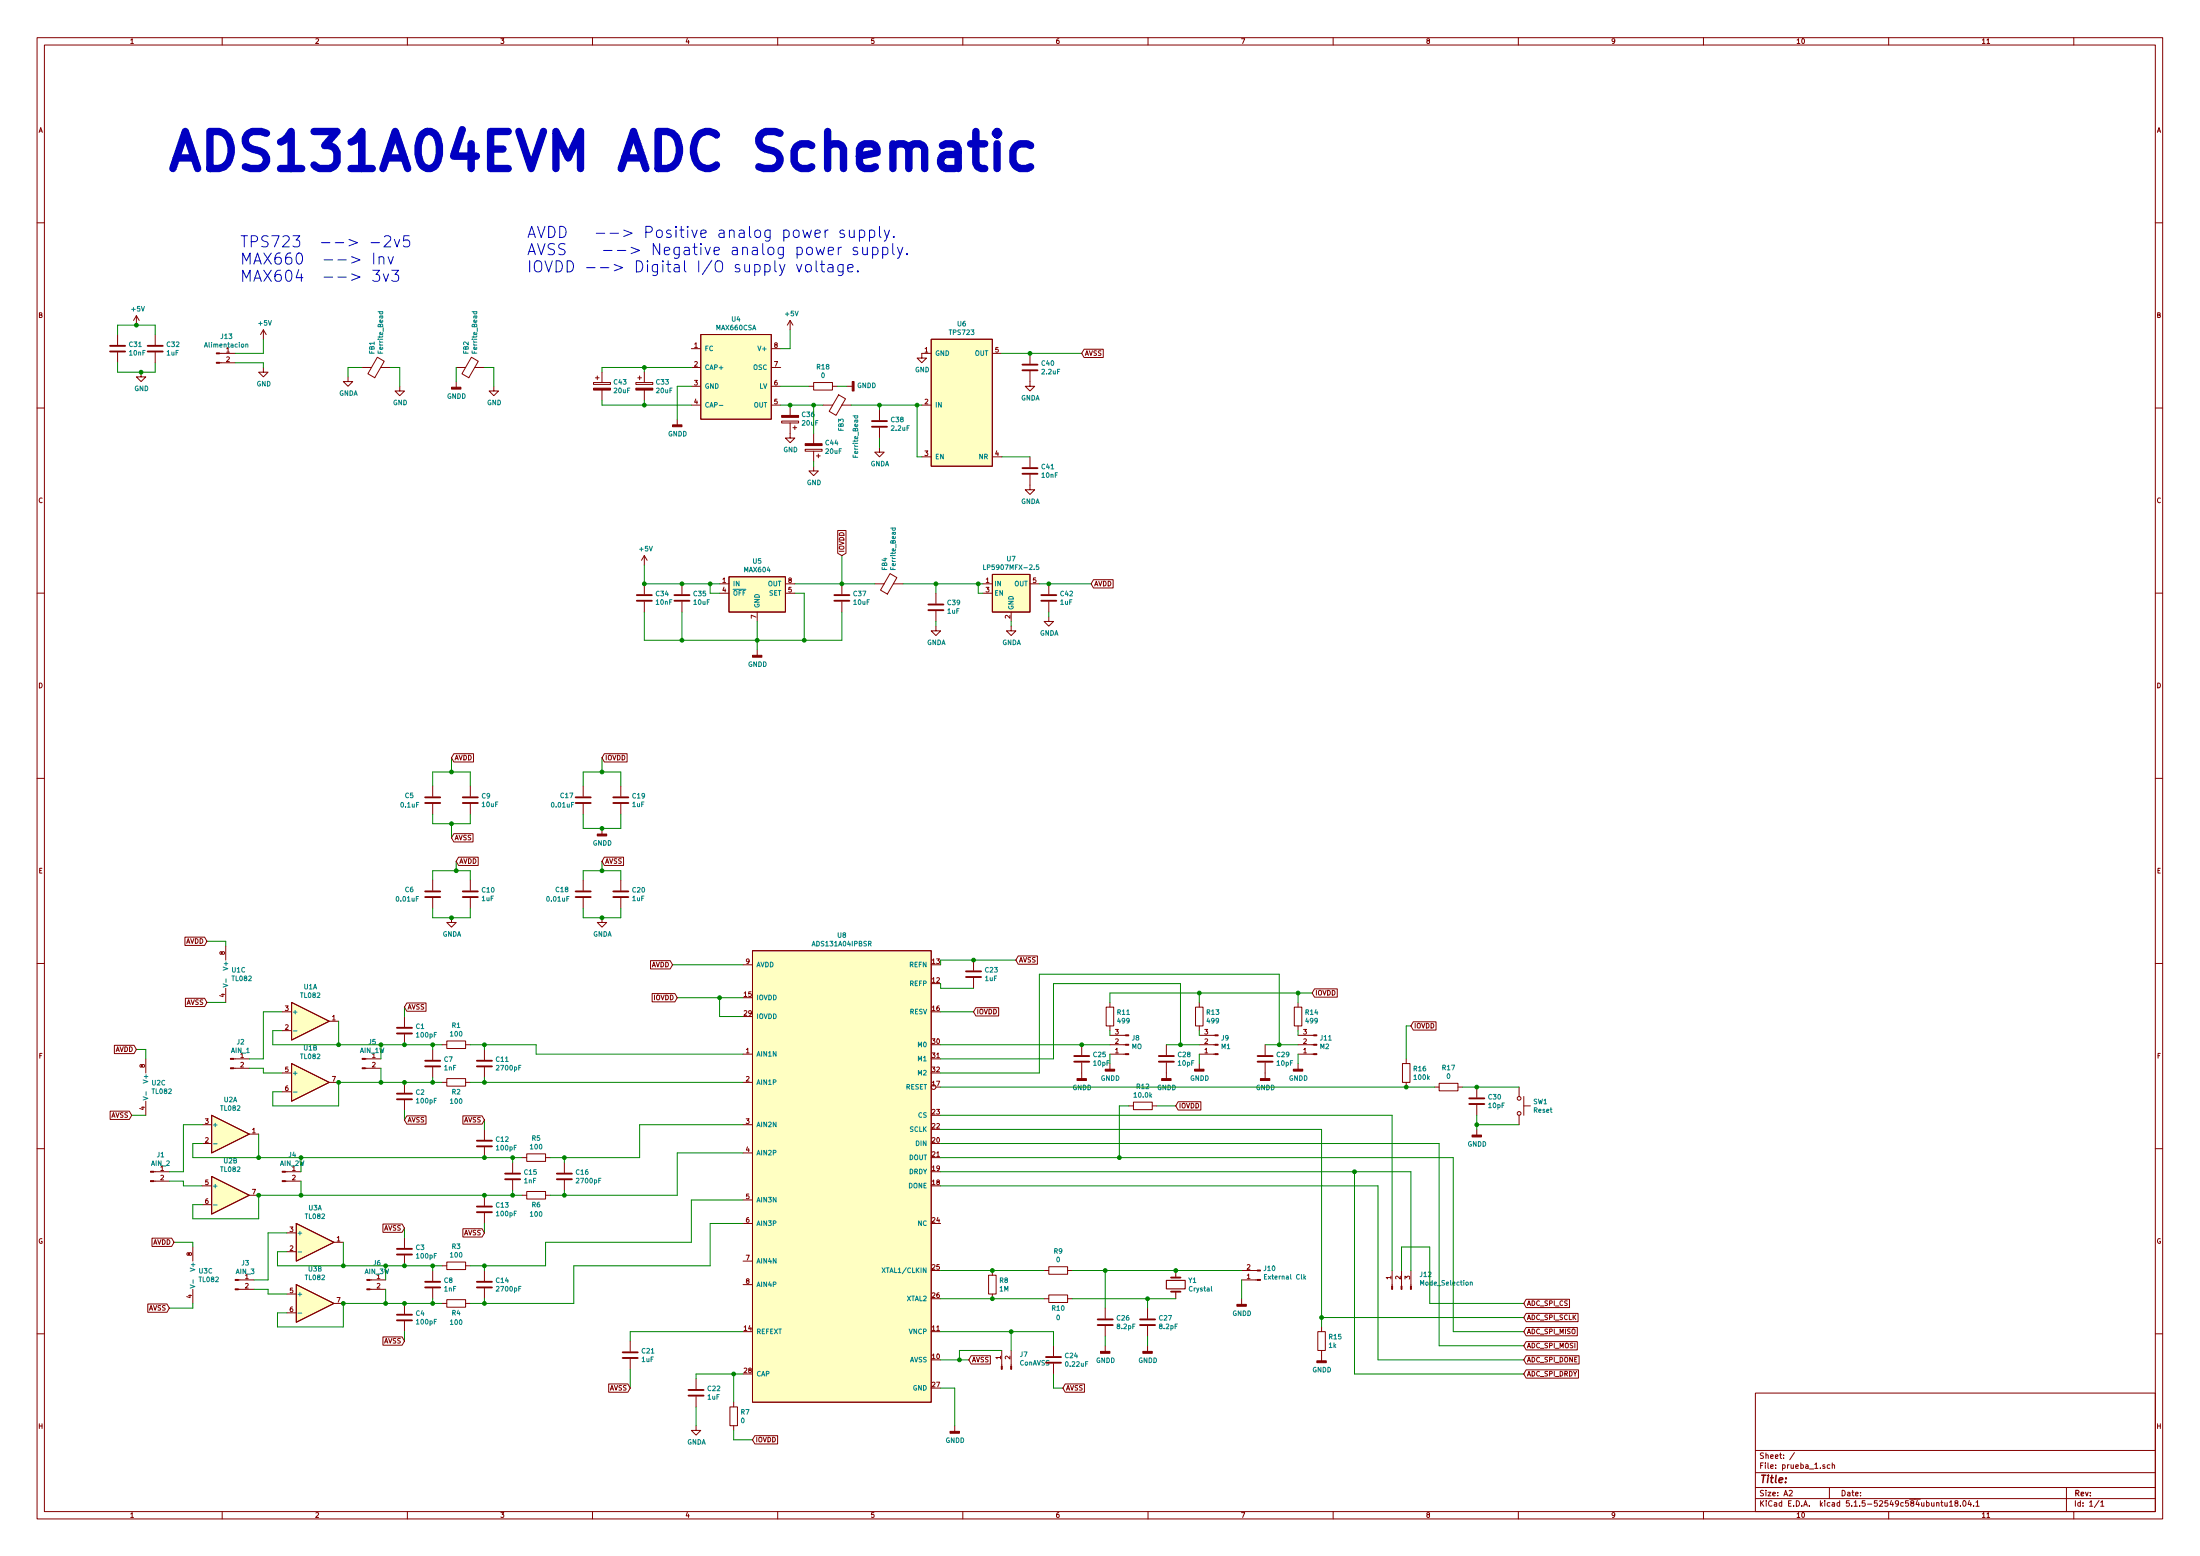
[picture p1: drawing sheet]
<svg xmlns="http://www.w3.org/2000/svg" width="594mm" height="420mm" viewBox="0 0 594 420" stroke-linecap="round" stroke-linejoin="round" font-family="sans-serif">
<g fill="none" stroke="#840000" stroke-width=".27">
<path d="M10 10.2h574v400h-574zM12 12.2h570v396h-570zM60 10.2v2M110 10.2v2M160 10.2v2M210 10.2v2M260 10.2v2M310 10.2v2M360 10.2v2M410 10.2v2M460 10.2v2M510 10.2v2"/>
<path d="M536.5 11.8h.8M560 10.2v2M10 60.2h2M582 60.2h2M31.7 90.3v2.8M31.7 95.2v2.8M36.8 85.3l-.7 1.2M36.8 85.3v2.5M36.8 85.3l.8 1.2M41.9 90.3v2.8M41.9 95.2v2.8M59.3 95.4h4.2"/>
<path d="M59.3 98h4.2M71.1 99.2v1.3h1.3l-1.3 1.3-1.3-1.3h1.3M71.1 89.1l-.7 1.2M71.1 89.1v2.5M71.1 89.1l.8 1.2M97.8 99.2h2.5M101.9 96.5l1.9 1.1-2.6 4.4-1.9-1.1zM102.8 99.2h2.6M123.2 99.2h2.5M127.3 96.5l1.9 1.1-2.6 4.4-1.9-1.1zM128.2 99.2h2.6M186.7 99.2h2.5"/>
<path d="M186.7 94.1h2.5M189.2 90.3h19.1v22.9h-19.1zM208.3 99.2h2.5M208.3 94.1h2.5M213.4 86.5v2.6M213.4 86.5l-.8 1.3M213.4 86.5l.7 1.3M251.5 91.6h16.5v34.3h-16.5zM251.5 95.4h-2.6v1.3h1.3l-1.3 1.3-1.3-1.3h1.3M268 95.4h2.5M278.1 95.4v2.8M292.7 94.3h5.2v2.2h-5.2l-.6-1.1z"/>
<path d="M10 110.2h2M38.1 100.5v1.3h1.3l-1.3 1.2-1.3-1.2h1.3M94 101.8v1.2h1.2l-1.2 1.3-1.3-1.3h1.3M107.9 104.3v1.3h1.3l-1.3 1.2-1.2-1.2h1.2M123.2 103v1.6M133.3 104.3v1.3h1.3l-1.3 1.2-1.2-1.2h1.2M160.3 103.3h4.5v.5h-4.5zM160.8 102h1M161.3 101.5v1M162.6 100.5v2.8M162.6 105.3v2.8M171.7 103.3h4.6v.5h-4.6z"/>
<path d="M172.2 102h1M172.7 101.5v1M174 100.5v2.8M174 105.3v2.8M182.9 113.2v1.5M186.7 109.4h2.5M186.7 104.3h2.5M208.3 109.4h2.5M208.3 104.3h2.5M211.1 113.7h4.5v.5h-4.5zM213.4 114.2v4.1h1.2l-1.2 1.2-1.3-1.2h1.3M213.4 109.4v2.8"/>
<path d="M214.1 115.5h1M214.6 115v1M218.4 104.3h1.3M219.7 103.3h5.1v2h-5.1zM219.7 117v2.8M222.2 109.4h2.6M224.8 104.3h1.3M226.5 106.6l1.8 1.1-2.5 4.5-1.9-1.1zM227.3 109.4h2.6M228.6 104.3h1.5M237.5 110.7v2.8M237.5 115.5v2.8"/>
<path d="M248.9 109.4h2.6M278.1 100.2v4.1h1.3l-1.3 1.3-1.2-1.3h1.2M582 110.2h2M217.4 121.3h4.6v.5h-4.6zM219.7 125.9v1.3h1.3l-1.3 1.2-1.3-1.2h1.3M219.7 121.8v2.8M220.5 123.1h1M221 122.6v1M237.5 120.8v1.3h1.3l-1.3 1.3-1.3-1.3h1.3M248.9 123.4h2.6M268 123.4h2.5M278.1 128.2v4h1.3l-1.3 1.3-1.2-1.3h1.2"/>
<path d="M278.1 123.4v2.8M174 150l-.8 1.3M174 150v2.6M174 157.6v2.8M174 150l.8 1.3M184.1 157.6v2.8M194.3 157.6h2.5M196.8 155.7h15.3v9.6h-15.3zM212.1 157.6h2.5M226.2 143.2h2.2v6.2l-1.1 .6-1.1-.6zM227.3 157.6v2.8M236.2 157.6h2.6"/>
<path d="M240.3 154.9l1.9 1.1-2.6 4.4-1.8-1zM241.2 157.6h2.6M265.4 157.6h2.6M268 155.1h10.1v10.2h-10.1zM278.1 157.6h2.6M283.2 157.6v2.8M295.3 156.5h5.3v2.3h-5.3l-.7-1.2zM10 160.2h2M174 162.5v2.8M184.1 162.5v2.8M194.3 160.2h2.5M204.5 165.3v2.5"/>
<path d="M204.5 175.4v1.6M212.1 160.2h2.5M227.3 162.5v2.8M252.7 169.1v1.2h1.3l-1.3 1.3-1.2-1.3h1.2M252.7 160.2v2.8M252.7 165v2.8M265.4 160.2h2.6M273 169.1v1.2h1.3l-1.3 1.3-1.2-1.3h1.2M273 165.3v2.5M283.2 166.5v1.3h1.3l-1.3 1.3-1.3-1.3h1.3M283.2 162.5v2.8M582 160.2h2"/>
<path d="M10 210.2h2M116.8 212.3v2.8M116.8 217.1v2.8M122.6 203.5h5.3v2.3h-5.3l-.7-1.2zM127 212.3v2.8M127 217.1v2.8M157.5 212.3v2.8M157.5 217.1v2.8M163.2 203.5h6.1v2.3h-6.1l-.6-1.2zM167.6 212.3v2.8M167.6 217.1v2.8M582 210.2h2"/>
<path d="M116.8 237.7v2.8M122.6 225.1h5.1v2.2h-5.1l-.7-1.1zM123.8 231.5h5.3v2.2h-5.3l-.6-1.1zM127 237.7v2.8M157.5 237.7v2.8M162.6 223.7v1.5M163.2 231.5h5.2v2.2h-5.2l-.6-1.1zM167.6 237.7v2.8M49.9 253.1h5.3l.7 1.1-.7 1.1h-5.3zM61 255.4v3.8M116.8 242.5v2.8M121.9 247.8v1.3h1.3l-1.3 1.3-1.3-1.3h1.3"/>
<path d="M127 242.5v2.8M157.5 242.5v2.8M162.6 247.8v1.3h1.2l-1.2 1.3-1.3-1.3h1.3M167.6 242.5v2.8M175.7 259.4h5.3l.6 1.1-.6 1.1h-5.3zM203.2 256.7h48.3v121.9h-48.3zM262.9 259.2v2.8M275 258.1h5.1v2.3h-5.1l-.7-1.2zM10 260.2h2M50.1 269.6h5.1l.7 1.1-.7 1.1h-5.1zM61 266.9v3.8M76.2 278.3h2.5"/>
<path d="M76.2 273.2h2.5M78.7 270.7l10.2 5.1-10.2 5zM88.9 275.8h2.5M109.2 274.5v2.8M109.2 279.3v2.8M109.9 270.8h5.1v2.3h-5.1l-.7-1.2zM176.1 268.3h6.1l.7 1.1-.7 1.1h-6.1zM200.7 260.5h2.5M262.9 264.1v2.8M263.5 272.1h6.2v2.2h-6.2l-.6-1.1zM298.7 271.9h2v5.1h-2zM299.7 279.6h4.2"/>
<path d="M299.7 270.7v1.2M299.7 277v1.3M322.8 271.9h2.1v5.1h-2.1zM323.8 270.7v1.2M323.8 277v1.3M323.8 279.6h4.3M349.5 271.9h2v5.1h-2zM350.5 270.7v1.2M350.5 277v1.3M350.5 279.6h4.2M355 267h6.1v2.3h-6.1l-.7-1.2zM381.6 275.9h6.2v2.2h-6.2l-.6-1.1z"/>
<path d="M582 260.2h2M30.9 282.3h5.3l.6 1.1-.6 1.1h-5.3zM39.4 285.9v3.8M39.4 297.3v3.9M63.1 288.5h4.2M63.1 285.9h4.2M76.2 289.7h2.5M76.2 294.8h2.5M78.7 287.2l10.2 5.1-10.2 5zM88.9 292.3h2.5M98.7 288.5h4.2M98.7 285.9h4.2"/>
<path d="M109.2 292.3v2.8M109.2 297.1v2.8M116.8 283.4v2.8M116.8 288.2v2.8M119.4 292.3h1.2M119.4 282.1h1.2M120.6 281.1h5.1v2h-5.1zM120.6 291.3h5.1v2h-5.1zM125.7 292.3h1.3M125.7 282.1h1.3M130.8 283.4v2.8M130.8 288.2v2.8"/>
<path d="M200.7 292.3h2.5M200.7 284.6h2.5M292.1 282.1v2.8M292.1 286.9v4.4M299.7 282.1h4.2M299.7 284.6h4.2M304.8 298.6h1.3M306.1 297.6h5v2h-5zM311.1 298.6h1.3M315 282.1v2.8M315 286.9v4.4M318.1 297.5h6.2v2.2h-6.2l-.6-1.1z"/>
<path d="M323.8 287.2v1.5M323.8 282.1h4.3M323.8 284.6h4.3M341.6 282.1v2.8M341.6 286.9v4.4M350.5 287.2v1.5M350.5 282.1h4.2M350.5 284.6h4.2M378.7 287.2h2v5.1h-2zM379.7 285.9v1.3M379.7 292.3v1.2M387.3 293.5h1.3"/>
<path d="M388.6 292.5h5.1v2.1h-5.1zM393.7 293.5h1.3M398.8 293.5v2.8M398.8 298.4v2.8M410.2 293.5v2.6M411.5 298.6h1.8M411.5 296.1v5.1M10 310.2h2M29.7 300h5.2l.7 1.2-.7 1.1h-5.2zM41.5 318.9h4.2M41.5 316.4h4.2M54.6 308.8h2.5"/>
<path d="M54.6 303.7h2.5M57.1 301.2l10.2 5-10.2 5.1zM57.1 317.7l10.2 5-10.2 5.1zM67.3 306.2h2.5M77.1 318.9h4.2M77.1 316.4h4.2M109.9 301.3h5.1v2.2h-5.1l-.7-1.1zM125 301.3h5.2l.6 1.1-.6 1.1h-5.2zM130.8 305v2.8M130.8 309.8v2.8M138.4 313.9v2.8M138.4 318.7v2.8"/>
<path d="M141 312.6h1.2M142.2 311.6h5.1v2h-5.1zM147.3 312.6h1.3M152.4 313.9v2.8M152.4 318.7v2.8M200.7 303.7h2.5M200.7 311.3h2.5M398.8 305v1.5M410.2 301.2v2.5M582 310.2h2M41 334.3h5.4l.6 1.1-.6 1.2h-5.4zM52.1 336.7v3.8"/>
<path d="M54.6 320.2h2.5M54.6 325.3h2.5M67.3 322.7h2.5M77.5 338h2.5M77.5 332.9h2.5M80 330.4l10.2 5-10.2 5.1zM90.2 335.4h2.5M103.4 330.5h5.2l.6 1.1-.6 1.2h-5.2zM109.2 334.2v2.8M109.2 339v2.8M125 331.8h5.2l.6 1.1-.6 1.1h-5.2zM130.8 322.7v2.8"/>
<path d="M130.8 327.6v2.8M141 322.7h1.2M142.2 321.7h5.1v2.1h-5.1zM147.3 322.7h1.3M200.7 324h2.5M200.7 330.4h2.5M39.9 352.1h5.2l.6 1.1-.6 1.1h-5.2zM52.1 348.1v3.9M64.4 348.1h4.2M64.4 345.6h4.2M77.5 349.4h2.5M77.5 354.5h2.5"/>
<path d="M80 346.9l10.2 5.1-10.2 5zM90.2 352h2.5M99.9 348.1h4.2M99.9 345.6h4.2M109.2 352v2.8M109.2 356.8v2.8M116.8 343.1v2.8M116.8 347.9v2.8M119.4 352h1.2M119.4 341.8h1.2M120.6 340.8h5.1v2h-5.1zM120.6 350.9h5.1v2.1h-5.1z"/>
<path d="M125.7 352h1.3M125.7 341.8h1.3M130.8 343.1v2.8M130.8 347.9v2.8M200.7 340.5h2.5M200.7 346.9h2.5M267 344.3h2v5.1h-2zM268 343.1v1.2M268 349.4v1.3M281.9 343.1h1.3M281.9 350.7h1.3M283.2 342.1h5.1v2h-5.1z"/>
<path d="M283.2 349.7h5.1v2h-5.1zM288.3 343.1h1.3M288.3 350.7h1.3M298.4 353.2v2.8M298.4 358.1v2.7M309.9 353.2v2.8M309.9 358.1v2.7M317.5 343.1v1.9M317.5 348.8v1.9M335.3 350.7v1.5M335.3 345.6h4.2M335.3 343.1h4.2"/>
<path d="M355.9 359.6h2v5.1h-2zM356.9 358.3v1.3M375.9 343.1v4.2M378.5 343.1v4.2M381 343.1v4.2M412.1 350.8h11.7v2.3h-11.7l-.6-1.1zM412.1 354.7h14v2.2h-14l-.6-1.1zM412.1 358.5h13.8v2.2h-13.8l-.6-1.1zM10 360.2h2M103.4 361h5.2l.6 1.1-.6 1.1h-5.2zM164.4 373.7h5.1l.7 1.1-.7 1.1h-5.1zM170.2 362.1v2.8"/>
<path d="M170.2 366.9v2.8M188 372.3v2.8M188 377.1v2.8M197.1 379.9h2v5.1h-2zM198.1 378.6v1.3M262.3 366.1h5.1v2.2h-5.1l-.7-1.1zM270.5 364.7v4.2M273 364.7v4.2M284.5 363.4v2.8M284.5 368.2v2.8M287.7 373.7h5.1v2.2h-5.1l-.7-1.1zM298.4 363.4v1.5"/>
<path d="M309.9 363.4v1.5M356.9 364.7v2.8M412.1 366.1h14.3v2.2h-14.3l-.6-1.1zM412.1 369.9h14.1v2.2h-14.1l-.6-1.1zM412.1 362.3h13.8v2.2h-13.8l-.6-1.1zM474 376.2h108v32h-108zM582 360.2h2M188 385v1.2h1.2l-1.2 1.3-1.3-1.3h1.3M198.1 385v1.2M203.8 387.7h6.2v2.2h-6.2l-.6-1.1zM257.8 385v1.5M474 397.7h108"/>
<path d="M474 391.7h108M484.6 392.2l-1.3 2M492.8 395.6l-.4-.1-.2 .2 .1 .3 .5 .1v.3h-.6M494.1 395.6l-.4-.1-.3 .3 .1 .6h.6M494.8 395.6h.5l.1 .9M494.8 395v1.5M60 408.2v2M110 408.2v2M160 408.2v2M210 408.2v2M260 408.2v2M310 408.2v2"/>
<path d="M360 408.2v2M410 408.2v2M460 408.2v2M474 404.7h108M474 401.7h108M483.1 402.6l.6-.2 .3 .5-.9 1h.9M494 401.7v3M510 408.2v2M523 405.9l.5-.1 .1 .9M524.1 405.7h.6M524.3 405.2v1.3l.4 .2M525.2 405.7v.9h.6"/>
<path d="M525.8 405.7v1M526.4 405.7l.5-.5v1.5M526.4 406.7h.9M528.2 405.9l-.3-.2v-.3l.7-.1v.5l-.4 .1-.3 .3v.4l.3 .1 .5-.3-.3-.5M529.4 406.6v.1M530.1 405.4l.3-.2a.8 .8 0 0 1 .5 .8 .8 .8 0 0 1-.5 .7l-.4-.5zM531.8 405.1l-.4 1.1h1M532.2 405.7v1M532.9 406.6v.1M533.6 405.7l.4-.5v1.5M533.6 406.7h.8M536.5 409.7h.8"/>
<path d="M558 401.7v6.5M560 408.2v2M566.8 405.1l-1.2 2M567.3 405.7l.4-.5v1.5M567.3 406.7h.8"/>
<circle cx="252.1" cy="293.5" r=".63"/>
<circle cx="410.2" cy="296.6" r=".51"/>
<circle cx="410.2" cy="300.7" r=".51"/>
</g>
<g fill="#840000" stroke="#840000" stroke-width=".27">
<path d="M298.4 288.7h2.6v.5h-2.6z"/>
<path d="M290.8 291.3h2.6v.5h-2.6z"/>
<path d="M355.6 367.5h2.5v.5h-2.5z"/>
<path d="M334 352.2h2.5v.5h-2.5z"/>
<path d="M308.6 364.9h2.5v.5h-2.5z"/>
<path d="M297.2 364.9h2.5v.5h-2.5z"/>
<path d="M161.3 225.2h2.5v.5h-2.5z"/>
<path d="M322.6 288.7h2.5v.5h-2.5z"/>
<path d="M97.8 288.3h.9v.3h-.9z"/>
<path d="M97.8 285.8h.9v.2h-.9z"/>
<path d="M272.9 368.9h.3v.8h-.3z"/>
<path d="M270.4 368.9h.2v.8h-.2z"/>
<path d="M256.5 386.5h2.6v.5h-2.6z"/>
<path d="M203.2 177h2.5v.5h-2.5z"/>
<path d="M397.5 306.5h2.5v.5h-2.5z"/>
<path d="M349.2 288.7h2.6v.5h-2.6z"/>
<path d="M340.4 291.3h2.5v.5h-2.5z"/>
<path d="M313.7 291.3h2.5v.5h-2.5z"/>
<path d="M303.9 279.4h.9v.3h-.9z"/>
<path d="M303.9 282h.9v.2h-.9z"/>
<path d="M303.9 284.5h.9v.3h-.9z"/>
<path d="M328.1 279.4h.8v.3h-.8z"/>
<path d="M328.1 282h.8v.2h-.8z"/>
<path d="M328.1 284.5h.8v.3h-.8z"/>
<path d="M354.7 279.4h.9v.3h-.9z"/>
<path d="M354.7 282h.9v.2h-.9z"/>
<path d="M354.7 284.5h.9v.3h-.9z"/>
<path d="M76.2 318.8h.9v.3h-.9z"/>
<path d="M76.2 316.3h.9v.2h-.9z"/>
<path d="M99.1 348h.8v.3h-.8z"/>
<path d="M99.1 345.5h.8v.2h-.8z"/>
<path d="M63.5 348h.9v.3h-.9z"/>
<path d="M63.5 345.5h.9v.2h-.9z"/>
<path d="M40.6 318.8h.9v.3h-.9z"/>
<path d="M40.6 316.3h.9v.2h-.9z"/>
<path d="M380.9 347.3h.2v.8h-.2z"/>
<path d="M378.3 347.3h.3v.8h-.3z"/>
<path d="M375.8 347.3h.2v.8h-.2z"/>
<path d="M339.5 342.9h.9v.3h-.9z"/>
<path d="M339.5 345.5h.9v.2h-.9z"/>
<path d="M217.4 119.8h4.6v.5h-4.6z"/>
<path d="M230.1 103h.5v2.6h-.5z"/>
<path d="M62.2 288.3h.9v.3h-.9z"/>
<path d="M62.2 285.8h.9v.2h-.9z"/>
<path d="M171.7 104.8h4.6v.5h-4.6z"/>
<path d="M211.1 112.2h4.5v.5h-4.5z"/>
<path d="M160.3 104.8h4.5v.5h-4.5z"/>
<path d="M181.6 114.7h2.5v.5h-2.5z"/>
<path d="M121.9 104.6h2.6v.5h-2.6z"/>
<path d="M58.4 97.8h.9v.3h-.9z"/>
<path d="M58.4 95.3h.9v.2h-.9z"/>
</g>
<g fill="none" stroke="#840000" stroke-width=".51">
<path d="M29.7 94.9h4.1M29.7 93.4h4.1M39.9 94.9h4M39.9 93.4h4M276.1 100h4.1M276.1 98.5h4.1M235.5 115.2h4M235.5 113.7h4M276.1 127.9h4.1M276.1 126.4h4.1M172 162.2h4M172 160.7h4"/>
<path d="M182.1 162.2h4.1M182.1 160.7h4.1M225.3 162.2h4.1M225.3 160.7h4.1M250.7 163.2h4.1M250.7 164.8h4.1M281.2 162.2h4M281.2 160.7h4M114.8 216.8h4.1M114.8 215.3h4.1M125 216.8h4M125 215.3h4"/>
<path d="M155.4 216.8h4.1M155.4 215.3h4.1M165.6 216.8h4.1M165.6 215.3h4.1M114.8 242.2h4.1M114.8 240.7h4.1M125 242.2h4M125 240.7h4M155.4 242.2h4.1M155.4 240.7h4.1M165.6 242.2h4.1M165.6 240.7h4.1"/>
<path d="M107.2 279.1h4.1M107.2 277.5h4.1M260.9 263.8h4M260.9 262.3h4M107.2 296.8h4.1M107.2 295.3h4.1M114.8 288h4.1M114.8 286.4h4.1M128.8 288h4M128.8 286.4h4M290.1 286.7h4M290.1 285.2h4"/>
<path d="M312.9 286.7h4.1M312.9 285.2h4.1M339.6 286.7h4.1M339.6 285.2h4.1M396.7 298.1h4.1M396.7 296.6h4.1M128.8 309.5h4M128.8 308h4M136.4 318.4h4.1M136.4 316.9h4.1M150.4 318.4h4M150.4 316.9h4"/>
<path d="M107.2 338.8h4.1M107.2 337.2h4.1M128.8 327.3h4M128.8 325.8h4M107.2 356.5h4.1M107.2 355h4.1M114.8 347.6h4.1M114.8 346.1h4.1M128.8 347.6h4M128.8 346.1h4M296.4 357.8h4.1M296.4 356.3h4.1"/>
<path d="M307.8 357.8h4.1M307.8 356.3h4.1M316.2 345h2.6M316.2 348.8h2.6M168.1 366.7h4.1M168.1 365.2h4.1M185.9 376.9h4.1M185.9 375.3h4.1M282.4 368h4.1M282.4 366.4h4.1"/>
</g>
<g fill="none" stroke="#008484" stroke-width=".27">
<path d="M66.4 93h.5v.7M66.4 92.9v.8M102.1 84.2h1.3M102.6 84.2l-.1 .3 .2 .3 .6-.2v-.4M127.5 84.2h1.3M128 84.2l-.1 .3 .2 .3 .6-.2v-.4M194.2 109.5h1M230.4 112.3h1.2M230.8 112.3v.4l.2 .2 .6-.1v-.5M240.5 142.6h1.2v.5h-.6l-.1-.5M265.6 152.5v1.3h.6M280.5 152.5h-.6l-.1 .6 .5-.1 .2 .6-.2 .2-.5-.1"/>
<path d="M60.2 265.7l1.3 .4-1.3 .4M61 264.3v1M79.2 278.4h1M38.7 296.2l1.2 .4-1.2 .4M39.4 294.8v.9M79.2 294.9h1M57.6 308.9h1M57.6 325.4h1M80.5 338.1h1M51.4 347l1.2 .4-1.2 .4M52.1 345.6v.9M80.5 354.6h1"/>
<path d="M238.2 342.4l.8 1.2M239 342.4l-.8 1.2M327.1 347.4v1.1l.2 .1M352.1 344.1v1.3M352.2 344.9l.4 .5M352.6 344.6l-.5 .5M397 346.3l.5-.1 .1 .8"/>
</g>
<g fill="#ffffc2" stroke="#ffffc2" stroke-width=".27">
<path d="M78.7 270.7l10.2 5.1-10.2 5z"/>
<path d="M78.7 287.2l10.2 5.1-10.2 5z"/>
<path d="M80 330.4l10.2 5-10.2 5.1z"/>
<path d="M80 346.9l10.2 5.1-10.2 5z"/>
<path d="M57.1 301.2l10.2 5-10.2 5.1z"/>
<path d="M57.1 317.7l10.2 5-10.2 5.1z"/>
<path d="M196.8 155.7h15.3v9.6h-15.3z"/>
<path d="M251.5 91.6h16.5v34.3h-16.5z"/>
<path d="M268 155.1h10.1v10.2h-10.1z"/>
<path d="M189.2 90.3h19.1v22.9h-19.1z"/>
<path d="M203.2 256.7h48.3v121.9h-48.3z"/>
</g>
<path d="M315 345.7h5v2.3h-5z" fill="none" stroke="#840000" stroke-width=".3"/>
<g fill="none" stroke="#008400" stroke-width=".27">
<path d="M31.7 98v2.5h10.2v-2.5M31.7 90.3v-2.5h10.2v2.5M63.5 98h7.6v1.2M71.1 91.6v3.8h-7.6M97.8 99.2h-3.8v2.6M105.4 99.2h2.5v5.1M123.2 99.2v3.8M130.8 99.2h2.5v5.1M174 99.2v1.3M186.7 99.2h-24.1v1.3M213.4 89.1v5h-2.6M270.5 95.4h21.6"/>
<path d="M162.6 108.1v1.3h24.1M174 108.1v1.3M186.7 104.3h-3.8v8.9M210.8 109.4h11.4M210.8 104.3h7.6M219.7 109.4v7.6M226.1 104.3h2.5M229.9 109.4h19M237.5 109.4v1.3M237.5 118.3v2.5M247.6 109.4v14h1.3M219.7 124.6v1.3"/>
<path d="M270.5 123.4h7.6M174 152.6v5h20.3M191.8 157.6v2.6h2.5M214.6 157.6h21.6M227.3 150v7.6M243.8 157.6h21.6M252.7 157.6v2.6M264.2 157.6v2.6h1.2M280.7 157.6h13.9M174 165.3v7.6h53.3v-7.6M184.1 165.3v7.6M204.5 167.8v7.6"/>
<path d="M214.6 160.2h2.6v12.7M252.7 167.8v1.3M273 167.8v1.3M283.2 165.3v1.2M116.8 212.3v-3.9h10.2v3.9M116.8 219.9v2.5h10.2v-2.5M121.9 204.6v3.8M157.5 219.9v3.8h10.1v-3.8M157.5 212.3v-3.9h10.1v3.9M162.6 204.6v3.8M116.8 237.7v-2.6h10.2v2.6M121.9 222.4v3.8"/>
<path d="M123.2 232.6v2.5M157.5 237.7v-2.6h10.1v2.6M162.6 232.6v2.5M55.9 254.2h5.1v1.2M116.8 245.3v2.5h10.2v-2.5M157.5 245.3v2.5h10.1v-2.5M254 259.2h20.3M55.9 270.7h5.1M76.2 273.2h-5.1v12.7h-3.8M76.2 278.3h-2.5v3.8h45.7M91.4 275.8v6.3M109.2 271.9v2.6"/>
<path d="M181.6 260.5h19.1M182.9 269.4h17.8M194.3 269.4v5.1h6.4M254 273.2h8.9M254 265.6v1.3h8.9M299.7 278.3v1.3M323.8 268.1v2.6M323.8 278.3v1.3M350.5 268.1v2.6M350.5 278.3v1.3M354.3 268.1h-54.6v2.6M381 277h-1.3v8.9"/>
<path d="M36.8 283.4h2.6v2.5M67.3 288.5h3.8v1.2h5.1M102.9 282.1v3.8M102.9 288.5v3.8M109.2 299.9v2.5M116.8 282.1v1.3M116.8 291v1.3M119.4 292.3h-28v6.3h-17.7v-3.8h2.5M127 292.3h73.7M127 282.1h17.8v2.5h55.9M130.8 282.1v1.3M130.8 291v1.3"/>
<path d="M254 282.1h45.7M254 293.5h133.3M299.7 284.6v2.6M304.8 298.6h-2.5v14M312.4 298.6h5.1M315 282.1h8.8M318.8 282.1v-16.5h-34.3v20.3h-30.5M323.8 284.6v2.6M341.6 282.1h8.9M345.4 282.1v-19h-64.7v26.6h-26.7M350.5 284.6v2.6M395 293.5h15.2"/>
<path d="M35.6 301.2h3.8M45.7 318.9h3.8v1.3h5.1M54.6 308.8h-2.5v3.8h88.9M54.6 303.7h-5.1v12.7h-3.8M69.8 306.2v6.4M81.3 312.6v3.8M81.3 318.9v3.8M130.8 302.4v2.6M138.4 312.6v1.3M152.4 312.6v1.3M200.7 303.7h-28v8.9h-24.1M200.7 311.3h-17.8v11.4h-34.3"/>
<path d="M254 312.6h138.4v47h19.1M254 308.8h134.6v54.6h22.9M254 316.4h127v26.7M254 301.2h121.9v41.9M254 305h102.9v53.3M365.8 316.4v54.6h45.7M398.8 303.7h11.4M398.8 301.2v3.8M47 335.4h5.1v1.3M77.5 338h-2.6v3.8h44.5M77.5 332.9h-5.1v12.7h-3.8M92.7 335.4v6.4"/>
<path d="M109.2 331.6v2.6M130.8 330.4v2.5M138.4 321.5v1.2M141 322.7h-71.2v6.4h-17.7v-3.8h2.5M152.4 321.5v1.2M200.7 324h-14v11.4h-39.4v6.4h-20.3M200.7 330.4h-8.9v11.4h-36.9v10.2h-27.9M254 320.2h118.1v47h39.4M52.1 352v1.2h-6.4M68.6 348.1h3.8v1.3h5.1M104.1 341.8v3.8M104.1 348.1v3.9"/>
<path d="M109.2 359.6v2.5M116.8 341.8v1.3M116.8 350.7v1.3M119.4 352h-26.7v6.3h-17.8v-3.8h2.6M130.8 341.8v1.3M130.8 350.7v1.3M200.7 359.6h-30.5v2.5M254 359.6h30.5v3.8M254 343.1h27.9M254 350.7h27.9M273 359.6v5.1M289.6 343.1h45.7"/>
<path d="M289.6 350.7h27.9M298.4 343.1v10.1M309.9 350.7v2.5M335.3 345.6v5.1M356.9 355.8h54.6M378.5 343.1v-6.4h7.6v15.3h25.4M170.2 369.7v5.1M188 379.9v5.1M198.1 371v7.6M200.7 371h-12.7v1.3M254 367.2h7.6M254 374.8h3.8v10.2"/>
<path d="M270.5 364.7h-11.4v2.5M284.5 371v3.8h2.5M298.4 360.8v2.6M309.9 360.8v2.6M198.1 386.2v2.6h5.1"/>
</g>
<path d="M262.1 38.8h3.8M263.5 35.5v8.6l.5 .9 .9 .5h1M269.2 35.5l-.4 .5 .4 .4 .5-.4-.5-.5v.9M269.2 38.8v6.7M278.3 39.3l-1-.5h-1.9l-1.4 1-.5 .9v2.9l1 1.4 .9 .5h1.9l1-.5" fill="none" stroke="#0000c2" stroke-width="2"/>
<g fill="none" stroke="#0000c2" stroke-width=".27">
<path d="M94.9 69.3l2.3 .9-2.3 .8M100.2 65.5h2.3M100.7 73h1.8l-1 1.1a.78 .78 0 0 1 1 .6v.7l-.3 .4-1.1 .2-.4-.3M100.9 68.3v3M102.4 69.6a.76 .76 0 0 1 1.3 .1v1.6M102.4 69.3v2M103.5 74l.7 2 .7-2M103.8 63.9l.4-.2h.7a.8 .8 0 0 1 .5 1.2l-1.7 1.8h1.8M104.8 69.3l.7 2 .7-2M105.8 73h1.8l-.9 1.1a.78 .78 0 0 1 .9 .6v.7l-.2 .4-1.2 .2-.4-.3M106.5 64.7l.7 2 .7-2M110.5 63.7h-1.4l-.2 1.4 .5-.3 1 .1 .2 .5-.1 1-.4 .3h-.7l-.5-.3"/>
<path d="M212 71.4l-1.1 2.7-.4 .3M215.1 71.4l.7 2 .7-2M217.7 71.7a.83 .83 0 0 1 1.4 .3v.8a.81 .81 0 0 1-.8 .6 .81 .81 0 0 1-.8-.6zM220.1 63.1l1.4-.3-.1-.5-.9-.2-.4 .5 .1 1.4 .3 .1 .9-.1M220.4 66.8l.6 2 .5-1.4 .6 1.4 .6-2M220.4 70.4v2.6l.4 .4M221.5 71.4h1.2M221.9 70.4v2.6l.2 .3 .6 .1M222.8 62.1v2M223.6 62.1l-.5 .2-.3 .4M223.6 67.8l1.5-.3-.2-.6-.8-.1-.5 .4 .2 1.4 .3 .2 .8-.2M223.6 71.6l.4-.2 .8 .2 .1 1.8"/>
<path d="M224.9 72.1l-.9 .2a.59 .59 0 0 0-.5 .6 .59 .59 0 0 0 .5 .5l.9-.1M226.4 66.8v2M227.2 66.8a.77 .77 0 0 0-.8 .6M227.7 71.4v2.5a.84 .84 0 0 1-1.3 .4M227.7 71.6a.96 .96 0 0 0-1.3 .1v1.4a.96 .96 0 0 0 1.3 .2M227.9 62.3l-.7-.2-.4 .5 .1 .4 1 .3 .2 .2-.2 .5-.2 .1-.9-.1M228.9 72.4l1.5-.3-.2-.5-.8-.2-.5 .4 .2 1.5 .3 .1 .8-.1M229.4 62.1l.1 1.9a.81 .81 0 0 0 1.2-.2M230.7 62.1v2M231.5 66.9l-.7-.1-.4 .4 .1 .4 1 .3 .1 .3-.1 .4-.3 .2-.8-.2M231.6 73.1l.2 .2-.2 .1-.1-.1 .1-.2v.3M232.1 62.3l.8-.2 .6 .6v.8l-.3 .5-.3 .1-.8-.1"/>
<path d="M232.1 62.1v3M232.9 66.8l.2 1.8a.81 .81 0 0 0 1.1-.1M234.2 66.8v2M234.8 62.3l.8-.2 .6 .6v.8l-.3 .5-.3 .1-.8-.1M234.8 62.1v3M235.6 66.9a.96 .96 0 0 1 1.3 .1l.2 .4-.2 1.1a.96 .96 0 0 1-1.3 .1M235.6 66.8v3M237.5 61.1v2.6l.4 .4M238.4 66.9l.8-.1 .6 .6-.2 1.1-.4 .3-.8-.2M238.4 66.8v3M238.8 62.1l.7 2M240.2 62.1l-1 2.7-.4 .3"/>
<path d="M241.1 65.8v2.5l.4 .5M241.4 63.8l.1 .2-.1 .1-.2-.1 .2-.2v.3M242.3 66.8l.8 2M243.8 66.8l-1 2.7-.5 .3M244.9 68.5v.3l-.1-.2 .1-.1v.3"/>
</g>
<g fill="#008400" stroke="#008400" stroke-width=".27">
<circle cx="138.4" cy="322.7" r=".51"/>
<circle cx="121.9" cy="208.4" r=".51"/>
<circle cx="109.2" cy="341.8" r=".51"/>
<circle cx="38.1" cy="100.5" r=".51"/>
<circle cx="138.4" cy="312.6" r=".51"/>
<circle cx="121.9" cy="222.4" r=".51"/>
<circle cx="318.8" cy="282.1" r=".51"/>
<circle cx="345.4" cy="282.1" r=".51"/>
<circle cx="36.8" cy="87.8" r=".51"/>
<circle cx="283.2" cy="157.6" r=".51"/>
<circle cx="130.8" cy="312.6" r=".51"/>
<circle cx="309.9" cy="350.7" r=".51"/>
<circle cx="81.3" cy="322.7" r=".51"/>
<circle cx="162.6" cy="235.1" r=".51"/>
<circle cx="298.4" cy="343.1" r=".51"/>
<circle cx="184.1" cy="157.6" r=".51"/>
<circle cx="81.3" cy="312.6" r=".51"/>
<circle cx="116.8" cy="282.1" r=".51"/>
<circle cx="350.5" cy="268.1" r=".51"/>
<circle cx="123.2" cy="235.1" r=".51"/>
<circle cx="174" cy="109.4" r=".51"/>
<circle cx="323.8" cy="268.1" r=".51"/>
<circle cx="116.8" cy="292.3" r=".51"/>
<circle cx="174" cy="99.2" r=".51"/>
<circle cx="219.7" cy="109.4" r=".51"/>
<circle cx="104.1" cy="352" r=".51"/>
<circle cx="109.2" cy="282.1" r=".51"/>
<circle cx="109.2" cy="352" r=".51"/>
<circle cx="162.6" cy="208.4" r=".51"/>
<circle cx="104.1" cy="341.8" r=".51"/>
<circle cx="92.7" cy="352" r=".51"/>
<circle cx="92.7" cy="341.8" r=".51"/>
<circle cx="292.1" cy="282.1" r=".51"/>
<circle cx="247.6" cy="109.4" r=".51"/>
<circle cx="317.5" cy="343.1" r=".51"/>
<circle cx="194.3" cy="269.4" r=".51"/>
<circle cx="109.2" cy="292.3" r=".51"/>
<circle cx="278.1" cy="95.4" r=".51"/>
<circle cx="398.8" cy="303.7" r=".51"/>
<circle cx="152.4" cy="322.7" r=".51"/>
<circle cx="213.4" cy="109.4" r=".51"/>
<circle cx="237.5" cy="109.4" r=".51"/>
<circle cx="130.8" cy="341.8" r=".51"/>
<circle cx="262.9" cy="259.2" r=".51"/>
<circle cx="356.9" cy="355.8" r=".51"/>
<circle cx="130.8" cy="352" r=".51"/>
<circle cx="252.7" cy="157.6" r=".51"/>
<circle cx="365.8" cy="316.4" r=".51"/>
<circle cx="91.4" cy="282.1" r=".51"/>
<circle cx="227.3" cy="157.6" r=".51"/>
<circle cx="121.9" cy="247.8" r=".51"/>
<circle cx="162.6" cy="247.8" r=".51"/>
<circle cx="162.6" cy="223.7" r=".51"/>
<circle cx="198.1" cy="371" r=".51"/>
<circle cx="91.4" cy="292.3" r=".51"/>
<circle cx="102.9" cy="282.1" r=".51"/>
<circle cx="102.9" cy="292.3" r=".51"/>
<circle cx="273" cy="359.6" r=".51"/>
<circle cx="69.9" cy="322.7" r=".51"/>
<circle cx="116.8" cy="341.8" r=".51"/>
<circle cx="268" cy="350.7" r=".51"/>
<circle cx="69.9" cy="312.6" r=".51"/>
<circle cx="264.2" cy="157.6" r=".51"/>
<circle cx="116.8" cy="352" r=".51"/>
<circle cx="268" cy="343.1" r=".51"/>
<circle cx="204.5" cy="172.9" r=".51"/>
<circle cx="379.7" cy="293.5" r=".51"/>
<circle cx="184.2" cy="172.9" r=".51"/>
<circle cx="191.8" cy="157.6" r=".51"/>
<circle cx="130.8" cy="282.1" r=".51"/>
<circle cx="302.3" cy="312.6" r=".51"/>
<circle cx="217.2" cy="172.9" r=".51"/>
<circle cx="130.8" cy="292.3" r=".51"/>
<circle cx="130.8" cy="322.7" r=".51"/>
<circle cx="259.1" cy="367.2" r=".51"/>
<circle cx="398.8" cy="293.5" r=".51"/>
<circle cx="174" cy="157.6" r=".51"/>
<circle cx="152.4" cy="312.6" r=".51"/>
</g>
<text font-size="13.9" fill="#0000c2" x="44.4" y="46">ADS131A04EVM ADC Schematic</text>
<g font-size="4.2" fill="#0000c2">
<text x="142.2" y="64.3">AVDD</text>
<text x="157.3" y="64.3">--&gt; Positive analog power supply.</text>
<text x="64.8" y="66.8">TPS723 --&gt; -2v5</text>
<text x="64.8" y="71.5">MAX660 --&gt; Inv</text>
<text x="142.2" y="68.9">AVSS</text>
<text x="158" y="68.9">--&gt; Negative analog power supply.</text>
<text x="64.8" y="76.1">MAX604 --&gt; 3v3</text>
<text x="142.2" y="73.6">IOVDD --&gt; Digital I/O supply voltage.</text>
</g>
<text font-size="2.8" fill="#840000" x="475" y="400.4">Title:</text>
<g font-size="2.1" fill="#840000">
<text x="475" y="393.9">Sheet: /</text>
<text x="475" y="396.6">File: prueba_1.sch</text>
<text x="475" y="406.8">KiCad E.D.A. kicad 5.1.5-52549c584ubuntu18.04.1</text>
<text x="475" y="404">Size: A2</text>
<text x="497" y="404">Date:</text>
<text x="560" y="404">Rev:</text>
<text x="560" y="406.8">Id: 1/1</text>
</g>
<g font-size="1.8" fill="#840000">
<text x="35" y="11.8">1</text>
<text x="85" y="11.8">2</text>
<text x="135" y="11.8">3</text>
<text x="185" y="11.8">4</text>
<text x="235" y="11.8">5</text>
<text x="285" y="11.8">6</text>
<text x="335" y="11.8">7</text>
<text x="385" y="11.8">8</text>
<text x="435" y="11.8">9</text>
<text x="485" y="11.8">10</text>
<text x="535" y="11.8">11</text>
<text x="10.4" y="35.8">A</text>
<text x="582.4" y="35.8">A</text>
<text x="10.4" y="85.8">B</text>
<text x="582.4" y="85.8">B</text>
<text x="61.1" y="95.2">1</text>
<text x="187.5" y="93.9">1</text>
<text x="209.1" y="93.9">8</text>
<text x="249.7" y="95.2">1</text>
<text x="268.8" y="95.2">5</text>
<text x="61.1" y="97.7">2</text>
<text x="187.5" y="99">2</text>
<text x="209.1" y="99">7</text>
<text x="292.9" y="96.1">AVSS</text>
<text x="187.5" y="104.1">3</text>
<text x="209.1" y="104.1">6</text>
<text x="187.5" y="109.1">4</text>
<text x="209.1" y="109.1">5</text>
<text x="249.7" y="109.1">2</text>
<text x="249.7" y="123.1">3</text>
<text x="268.8" y="123.1">4</text>
<text x="10.4" y="135.8">C</text>
<text x="582.4" y="135.8">C</text>
<text x="228" y="149.2" transform="rotate(-90 228 149.2)">IOVDD</text>
<text x="195.1" y="157.4">1</text>
<text x="195.1" y="159.9">4</text>
<text x="212.9" y="159.9">5</text>
<text x="212.9" y="157.4">8</text>
<text x="266.2" y="157.4">1</text>
<text x="266.2" y="159.9">3</text>
<text x="278.9" y="157.4">5</text>
<text x="295.4" y="158.3">AVDD</text>
<text x="204.2" y="167" transform="rotate(-90 204.2 167)">7</text>
<text x="272.8" y="167" transform="rotate(-90 272.8 167)">2</text>
<text x="10.4" y="185.8">D</text>
<text x="582.4" y="185.8">D</text>
<text x="122.7" y="205.3">AVDD</text>
<text x="163.3" y="205.3">IOVDD</text>
<text x="122.7" y="226.9">AVSS</text>
<text x="124" y="233.2">AVDD</text>
<text x="163.3" y="233.2">AVSS</text>
<text x="10.4" y="235.8">E</text>
<text x="582.4" y="235.8">E</text>
<text x="50.1" y="254.8">AVDD</text>
<text x="60.7" y="257.8" transform="rotate(-90 60.7 257.8)">8</text>
<text x="175.8" y="261.2">AVDD</text>
<text x="201.4" y="260.3">9</text>
<text x="275.1" y="259.9">AVSS</text>
<text x="60.7" y="269.3" transform="rotate(-90 60.7 269.3)">4</text>
<text x="201" y="269.2">15</text>
<text x="251.8" y="265.3">12</text>
<text x="355.1" y="268.8">IOVDD</text>
<text x="50.3" y="271.3">AVSS</text>
<text x="77" y="273">3</text>
<text x="89.7" y="275.5">1</text>
<text x="110" y="272.6">AVSS</text>
<text x="176.5" y="270">IOVDD</text>
<text x="201" y="274.2">29</text>
<text x="251.8" y="273">16</text>
<text x="263.7" y="273.9">IOVDD</text>
<text x="77" y="278">2</text>
<text x="251.8" y="281.9">30</text>
<text x="301.1" y="281.9">2</text>
<text x="301.1" y="279.3">3</text>
<text x="325.3" y="281.9">2</text>
<text x="325.3" y="279.3">3</text>
<text x="351.9" y="281.9">2</text>
<text x="351.9" y="279.3">3</text>
<text x="381.8" y="277.7">IOVDD</text>
<text x="10.5" y="285.8">F</text>
<text x="31" y="284">AVDD</text>
<text x="64.9" y="285.7">1</text>
<text x="201.4" y="284.4">1</text>
<text x="251.8" y="285.7">31</text>
<text x="301.1" y="284.4">1</text>
<text x="325.3" y="284.4">1</text>
<text x="351.9" y="284.4">1</text>
<text x="582.5" y="285.8">F</text>
<text x="39.1" y="288.3" transform="rotate(-90 39.1 288.3)">8</text>
<text x="64.9" y="288.2">2</text>
<text x="77" y="289.5">5</text>
<text x="89.7" y="292">7</text>
<text x="100.5" y="288.2">2</text>
<text x="201.4" y="292">2</text>
<text x="251.8" y="293.3">17</text>
<text x="251.8" y="289.5">32</text>
<text x="39.1" y="299.7" transform="rotate(-90 39.1 299.7)">4</text>
<text x="77" y="294.6">6</text>
<text x="318.3" y="299.3">IOVDD</text>
<text x="29.9" y="301.8">AVSS</text>
<text x="55.4" y="303.4">3</text>
<text x="68.1" y="306">1</text>
<text x="110" y="303.1">AVSS</text>
<text x="125.2" y="303.1">AVSS</text>
<text x="201.4" y="303.4">3</text>
<text x="251.8" y="304.7">22</text>
<text x="251.8" y="300.9">23</text>
<text x="55.4" y="308.5">2</text>
<text x="201.4" y="311.1">4</text>
<text x="251.8" y="308.5">20</text>
<text x="43.3" y="316.1">1</text>
<text x="251.8" y="316.1">19</text>
<text x="251.8" y="312.3">21</text>
<text x="43.3" y="318.7">2</text>
<text x="55.4" y="320">5</text>
<text x="68.1" y="322.5">7</text>
<text x="78.9" y="318.7">2</text>
<text x="201.4" y="323.8">5</text>
<text x="251.8" y="320">18</text>
<text x="55.4" y="325">6</text>
<text x="10.3" y="335.8">G</text>
<text x="78.3" y="332.7">3</text>
<text x="91" y="335.2">1</text>
<text x="103.6" y="332.3">AVSS</text>
<text x="125.2" y="333.5">AVSS</text>
<text x="201.4" y="330.1">6</text>
<text x="251.8" y="330.1">24</text>
<text x="582.3" y="335.8">G</text>
<text x="41.2" y="336.1">AVDD</text>
<text x="51.8" y="339.1" transform="rotate(-90 51.8 339.1)">8</text>
<text x="78.3" y="337.7">2</text>
<text x="201.4" y="340.3">7</text>
<text x="66.2" y="345.4">1</text>
<text x="66.2" y="347.9">2</text>
<text x="101.8" y="347.9">2</text>
<text x="201.4" y="346.6">8</text>
<text x="251.8" y="342.8">25</text>
<text x="336.7" y="345.4">1</text>
<text x="336.7" y="342.8">2</text>
<text x="375.7" y="345.5" transform="rotate(-90 375.7 345.5)">1</text>
<text x="378.2" y="345.5" transform="rotate(-90 378.2 345.5)">2</text>
<text x="380.7" y="345.5" transform="rotate(-90 380.7 345.5)">3</text>
<text x="40.1" y="353.9">AVSS</text>
<text x="51.8" y="350.5" transform="rotate(-90 51.8 350.5)">4</text>
<text x="78.3" y="349.2">5</text>
<text x="91" y="351.7">7</text>
<text x="251.8" y="350.4">26</text>
<text x="412.3" y="352.6">ADC_SPI_CS</text>
<text x="78.3" y="354.2">6</text>
<text x="201" y="359.3">14</text>
<text x="251.8" y="359.3">11</text>
<text x="412.3" y="356.4">ADC_SPI_SCLK</text>
<text x="103.6" y="362.8">AVSS</text>
<text x="412.3" y="364">ADC_SPI_MOSI</text>
<text x="412.3" y="360.2">ADC_SPI_MISO</text>
<text x="201" y="370.8">28</text>
<text x="251.8" y="366.9">10</text>
<text x="262.4" y="367.8">AVSS</text>
<text x="270.3" y="367" transform="rotate(-90 270.3 367)">1</text>
<text x="272.8" y="367" transform="rotate(-90 272.8 367)">2</text>
<text x="412.3" y="367.8">ADC_SPI_DONE</text>
<text x="412.3" y="371.6">ADC_SPI_DRDY</text>
<text x="164.6" y="375.5">AVSS</text>
<text x="251.8" y="374.6">27</text>
<text x="287.8" y="375.5">AVSS</text>
<text x="10.4" y="385.8">H</text>
<text x="204" y="389.4">IOVDD</text>
<text x="582.4" y="385.8">H</text>
<text x="35" y="409.8">1</text>
<text x="85" y="409.8">2</text>
<text x="135" y="409.8">3</text>
<text x="185" y="409.8">4</text>
<text x="235" y="409.8">5</text>
<text x="285" y="409.8">6</text>
<text x="335" y="409.8">7</text>
<text x="385" y="409.8">8</text>
<text x="435" y="409.8">9</text>
<text x="485" y="409.8">10</text>
<text x="535" y="409.8">11</text>
</g>
<g font-size="1.8" fill="#008484">
<text x="35.6" y="84.1">+5V</text>
<text x="69.9" y="87.9">+5V</text>
<text x="193.4" y="89.1">MAX660CSA</text>
<text x="197.6" y="86.8">U4</text>
<text x="212.1" y="85.4">+5V</text>
<text x="258.6" y="88.1">U6</text>
<text x="35" y="93.7">C31</text>
<text x="35" y="96">10nF</text>
<text x="45.1" y="96">1uF</text>
<text x="45.1" y="93.7">C32</text>
<text x="55.6" y="93.8">Alimentacion</text>
<text x="59.7" y="91.5">J13</text>
<text x="101.1" y="95.6" transform="rotate(-90 101.1 95.6)">FB1</text>
<text x="103.4" y="95.2" transform="rotate(-90 103.4 95.2)">Ferrite_Bead</text>
<text x="126.5" y="95.6" transform="rotate(-90 126.5 95.6)">FB2</text>
<text x="128.8" y="95.2" transform="rotate(-90 128.8 95.2)">Ferrite_Bead</text>
<text x="190.2" y="94.8">FC</text>
<text x="205.1" y="94.8">V+</text>
<text x="256.5" y="90.4">TPS723</text>
<text x="190.2" y="99.9">CAP+</text>
<text x="203.4" y="99.9">OSC</text>
<text x="220.6" y="99.7">R18</text>
<text x="247.1" y="100.5">GND</text>
<text x="252.5" y="96.1">GND</text>
<text x="263.2" y="96.1">OUT</text>
<text x="281.3" y="98.7">C40</text>
<text x="281.4" y="101.1">2.2uF</text>
<text x="36.3" y="105.6">GND</text>
<text x="69.3" y="104.3">GND</text>
<text x="91.5" y="106.8">GNDA</text>
<text x="120.7" y="107.7">GNDD</text>
<text x="165.8" y="103.8">C43</text>
<text x="165.9" y="106.1">20uF</text>
<text x="177.3" y="103.8">C33</text>
<text x="177.3" y="106.1">20uF</text>
<text x="190.2" y="104.9">GND</text>
<text x="205" y="104.9">LV</text>
<text x="221.8" y="102">0</text>
<text x="231.4" y="104.8">GNDD</text>
<text x="106.1" y="109.4">GND</text>
<text x="131.5" y="109.4">GND</text>
<text x="190.2" y="110">CAP-</text>
<text x="203.5" y="110">OUT</text>
<text x="216.6" y="112.6">C36</text>
<text x="240.7" y="114">C38</text>
<text x="252.5" y="110">IN</text>
<text x="275.7" y="108.1">GNDA</text>
<text x="180.4" y="117.8">GNDD</text>
<text x="216.7" y="114.9">20uF</text>
<text x="227.8" y="116.4" transform="rotate(-90 227.8 116.4)">FB3</text>
<text x="240.8" y="116.3">2.2uF</text>
<text x="211.5" y="122.1">GND</text>
<text x="223" y="120.2">C44</text>
<text x="223" y="122.5">20uF</text>
<text x="231.7" y="123.3" transform="rotate(-90 231.7 123.3)">Ferrite_Bead</text>
<text x="235" y="125.9">GNDA</text>
<text x="252.5" y="124">EN</text>
<text x="264.4" y="124">NR</text>
<text x="217.9" y="131">GND</text>
<text x="281.3" y="126.7">C41</text>
<text x="281.4" y="129">10nF</text>
<text x="275.7" y="136.1">GNDA</text>
<text x="172.8" y="148.9">+5V</text>
<text x="201" y="154.5">MAX604</text>
<text x="203.4" y="152.2">U5</text>
<text x="239.5" y="154" transform="rotate(-90 239.5 154)">FB4</text>
<text x="241.9" y="153.6" transform="rotate(-90 241.9 153.6)">Ferrite_Bead</text>
<text x="266.6" y="153.9">LP5907MFX-2.5</text>
<text x="271.9" y="151.6">U7</text>
<text x="177.2" y="161">C34</text>
<text x="187.4" y="161">C35</text>
<text x="197.9" y="158.3">IN</text>
<text x="197.9" y="160.8">OFF</text>
<text x="207.3" y="158.3">OUT</text>
<text x="207.6" y="160.8">SET</text>
<text x="230.5" y="161">C37</text>
<text x="268.5" y="158.3">IN</text>
<text x="268.5" y="160.8">EN</text>
<text x="273.9" y="158.3">OUT</text>
<text x="286.4" y="161">C42</text>
<text x="177.2" y="163.3">10nF</text>
<text x="187.4" y="163.3">10uF</text>
<text x="205.1" y="164.3" transform="rotate(-90 205.1 164.3)">GND</text>
<text x="230.6" y="163.3">10uF</text>
<text x="255.9" y="165.7">1uF</text>
<text x="255.9" y="163.4">C39</text>
<text x="273.7" y="164.8" transform="rotate(-90 273.7 164.8)">GND</text>
<text x="286.4" y="163.3">1uF</text>
<text x="280.7" y="171.6">GNDA</text>
<text x="250.3" y="174.2">GNDA</text>
<text x="270.6" y="174.2">GNDA</text>
<text x="202" y="180.1">GNDD</text>
<text x="109.4" y="215.5">C5</text>
<text x="130.1" y="215.6">C9</text>
<text x="151.4" y="215.5">C17</text>
<text x="170.8" y="215.6">C19</text>
<text x="108.3" y="218">0.1uF</text>
<text x="130.3" y="217.9">10uF</text>
<text x="149.1" y="218">0.01uF</text>
<text x="170.8" y="217.9">1uF</text>
<text x="160.1" y="228.3">GNDD</text>
<text x="107.2" y="243.4">0.01uF</text>
<text x="109.4" y="240.9">C6</text>
<text x="130.1" y="243.3">1uF</text>
<text x="130.2" y="241">C10</text>
<text x="147.8" y="243.4">0.01uF</text>
<text x="150.1" y="240.9">C18</text>
<text x="170.8" y="243.3">1uF</text>
<text x="170.8" y="241">C20</text>
<text x="119.5" y="252.9">GNDA</text>
<text x="160.1" y="252.9">GNDA</text>
<text x="219.7" y="255.5">ADS131A04IPBSR</text>
<text x="226.2" y="253.2">U8</text>
<text x="61.6" y="261.6" transform="rotate(-90 61.6 261.6)">V+</text>
<text x="62.7" y="262.6">U1C</text>
<text x="204.2" y="261.2">AVDD</text>
<text x="245.6" y="261.2">REFN</text>
<text x="266.1" y="262.6">C23</text>
<text x="62.8" y="264.9">TL082</text>
<text x="81.3" y="269.4">TL082</text>
<text x="82.1" y="267.1">U1A</text>
<text x="245.7" y="266.2">REFP</text>
<text x="266" y="264.9">1uF</text>
<text x="78.9" y="273.9">+</text>
<text x="204.2" y="270">IOVDD</text>
<text x="204.2" y="275.1">IOVDD</text>
<text x="245.6" y="273.9">RESV</text>
<text x="301.8" y="274">R11</text>
<text x="325.9" y="274">R13</text>
<text x="352.6" y="274">R14</text>
<text x="112.3" y="277.8">C1</text>
<text x="112.6" y="280.1">100pF</text>
<text x="121.7" y="279.8">100</text>
<text x="122.1" y="277.5">R1</text>
<text x="301.9" y="276.3">499</text>
<text x="305.7" y="280.9">J8</text>
<text x="326" y="276.3">499</text>
<text x="329.8" y="280.9">J9</text>
<text x="352.7" y="276.3">499</text>
<text x="356.6" y="280.9">J11</text>
<text x="62.5" y="284.3">AIN_1</text>
<text x="64" y="282">J2</text>
<text x="81.3" y="285.9">TL082</text>
<text x="82.1" y="283.6">U1B</text>
<text x="97.2" y="284.3">AIN_1W</text>
<text x="99.6" y="282">J5</text>
<text x="100.5" y="285.7">1</text>
<text x="120" y="286.7">C7</text>
<text x="134" y="286.7">C11</text>
<text x="204.2" y="285.3">AIN1N</text>
<text x="248" y="282.7">M0</text>
<text x="248" y="286.6">M1</text>
<text x="295.3" y="285.4">C25</text>
<text x="295.4" y="287.7">10pF</text>
<text x="305.6" y="283.3">MO</text>
<text x="318.2" y="285.4">C28</text>
<text x="318.2" y="287.7">10pF</text>
<text x="329.8" y="283.3">M1</text>
<text x="344.8" y="285.4">C29</text>
<text x="344.9" y="287.7">10pF</text>
<text x="356.5" y="283.3">M2</text>
<text x="40" y="292.1" transform="rotate(-90 40 292.1)">V+</text>
<text x="41.1" y="293.1">U2C</text>
<text x="78.9" y="290.4">+</text>
<text x="120" y="289">1nF</text>
<text x="134.3" y="289">2700pF</text>
<text x="204.2" y="292.9">AIN1P</text>
<text x="248" y="290.4">M2</text>
<text x="297.2" y="291.8">GNDD</text>
<text x="321.4" y="291.8">GNDD</text>
<text x="348" y="291.8">GNDD</text>
<text x="381.8" y="289.2">R16</text>
<text x="381.9" y="291.6">100k</text>
<text x="389.5" y="289">R17</text>
<text x="390.7" y="291.3">0</text>
<text x="41.2" y="295.4">TL082</text>
<text x="59.7" y="299.9">TL082</text>
<text x="60.5" y="297.6">U2A</text>
<text x="112.3" y="295.6">C2</text>
<text x="112.6" y="297.9">100pF</text>
<text x="121.7" y="298">100</text>
<text x="122.1" y="295.5">R2</text>
<text x="244.6" y="294.2">RESET</text>
<text x="289.6" y="294.4">GNDD</text>
<text x="306.4" y="296.4">10.0k</text>
<text x="307" y="294">R12</text>
<text x="312.5" y="294.4">GNDD</text>
<text x="339.1" y="294.4">GNDD</text>
<text x="402" y="296.9">C30</text>
<text x="402" y="299.2">10pF</text>
<text x="414.1" y="298.1">SW1</text>
<text x="57.3" y="304.3">+</text>
<text x="204.2" y="304.3">AIN2N</text>
<text x="245.6" y="305.6">SCLK</text>
<text x="248" y="301.8">CS</text>
<text x="414.2" y="300.4">Reset</text>
<text x="134" y="308.3">C12</text>
<text x="134.2" y="310.6">100pF</text>
<text x="143.3" y="310.3">100</text>
<text x="143.7" y="308">R5</text>
<text x="204.2" y="312">AIN2P</text>
<text x="247.4" y="309.4">DIN</text>
<text x="396.3" y="309.6">GNDD</text>
<text x="40.9" y="314.8">AIN_2</text>
<text x="42.4" y="312.5">J1</text>
<text x="59.7" y="316.4">TL082</text>
<text x="60.5" y="314.1">U2B</text>
<text x="75.6" y="314.8">AIN_2W</text>
<text x="78" y="312.5">J4</text>
<text x="78.9" y="316.1">1</text>
<text x="141.6" y="317.2">C15</text>
<text x="155.6" y="317.2">C16</text>
<text x="245.4" y="317">DRDY</text>
<text x="245.4" y="313.2">DOUT</text>
<text x="57.3" y="320.8">+</text>
<text x="141.6" y="319.5">1nF</text>
<text x="155.9" y="319.5">2700pF</text>
<text x="245.3" y="320.8">DONE</text>
<text x="82.5" y="329.1">TL082</text>
<text x="83.3" y="326.8">U3A</text>
<text x="134" y="326.1">C13</text>
<text x="134.2" y="328.4">100pF</text>
<text x="143.3" y="328.5">100</text>
<text x="143.7" y="326">R6</text>
<text x="204.2" y="324.7">AIN3N</text>
<text x="80.1" y="333.5">+</text>
<text x="204.2" y="331">AIN3P</text>
<text x="247.9" y="331">NC</text>
<text x="65.3" y="341.7">J3</text>
<text x="100.8" y="341.7">J6</text>
<text x="112.3" y="337.5">C3</text>
<text x="112.6" y="339.8">100pF</text>
<text x="121.7" y="339.5">100</text>
<text x="122.1" y="337.2">R3</text>
<text x="204.2" y="341.2">AIN4N</text>
<text x="284.6" y="338.5">R9</text>
<text x="285.3" y="340.8">0</text>
<text x="52.7" y="342.9" transform="rotate(-90 52.7 342.9)">V+</text>
<text x="53.8" y="343.9">U3C</text>
<text x="53.9" y="346.2">TL082</text>
<text x="63.8" y="344">AIN_3</text>
<text x="82.5" y="345.6">TL082</text>
<text x="83.3" y="343.3">U3B</text>
<text x="98.5" y="344">AIN_3W</text>
<text x="101.8" y="345.4">1</text>
<text x="120" y="346.4">C8</text>
<text x="134" y="346.4">C14</text>
<text x="204.2" y="347.5">AIN4P</text>
<text x="238.9" y="343.7">XTAL1/CLKIN</text>
<text x="270" y="346.4">R8</text>
<text x="321" y="346.4">Y1</text>
<text x="341.4" y="343.2">J10</text>
<text x="341.9" y="345.5">External Clk</text>
<text x="383.5" y="344.8">J12</text>
<text x="383.9" y="347.1">Mode_Selection</text>
<text x="80.1" y="350.1">+</text>
<text x="120" y="348.7">1nF</text>
<text x="134.3" y="348.7">2700pF</text>
<text x="244.8" y="351.3">XTAL2</text>
<text x="269.9" y="348.7">1M</text>
<text x="284.1" y="353.9">R10</text>
<text x="321.2" y="348.7">Crystal</text>
<text x="112.3" y="355.3">C4</text>
<text x="112.6" y="357.6">100pF</text>
<text x="121.7" y="357.7">100</text>
<text x="122.1" y="355.2">R4</text>
<text x="285.3" y="356.5">0</text>
<text x="301.7" y="356.6">C26</text>
<text x="301.8" y="358.9">8.2pF</text>
<text x="313.1" y="356.6">C27</text>
<text x="313.2" y="358.9">8.2pF</text>
<text x="332.8" y="355.3">GNDD</text>
<text x="173.4" y="365.4">C21</text>
<text x="204.2" y="360.2">REFEXT</text>
<text x="245.5" y="360.2">VNCP</text>
<text x="358.9" y="363.9">1k</text>
<text x="358.9" y="361.6">R15</text>
<text x="173.3" y="367.8">1uF</text>
<text x="204.2" y="371.6">CAP</text>
<text x="245.6" y="367.8">AVSS</text>
<text x="275.3" y="368.7">ConAVSS</text>
<text x="275.5" y="366.4">J7</text>
<text x="287.7" y="366.7">C24</text>
<text x="287.9" y="369">0.22uF</text>
<text x="296" y="368">GNDD</text>
<text x="307.4" y="368">GNDD</text>
<text x="354.4" y="370.6">GNDD</text>
<text x="191.1" y="377.9">1uF</text>
<text x="191.2" y="375.6">C22</text>
<text x="246.5" y="375.5">GND</text>
<text x="200.1" y="382">R7</text>
<text x="200.1" y="384.3">0</text>
<text x="255.3" y="389.6">GNDD</text>
<text x="185.5" y="390.1">GNDA</text>
</g>
<text font-size="1.8" fill="#008400" x="251.8" y="260.3">13</text>
</svg>
